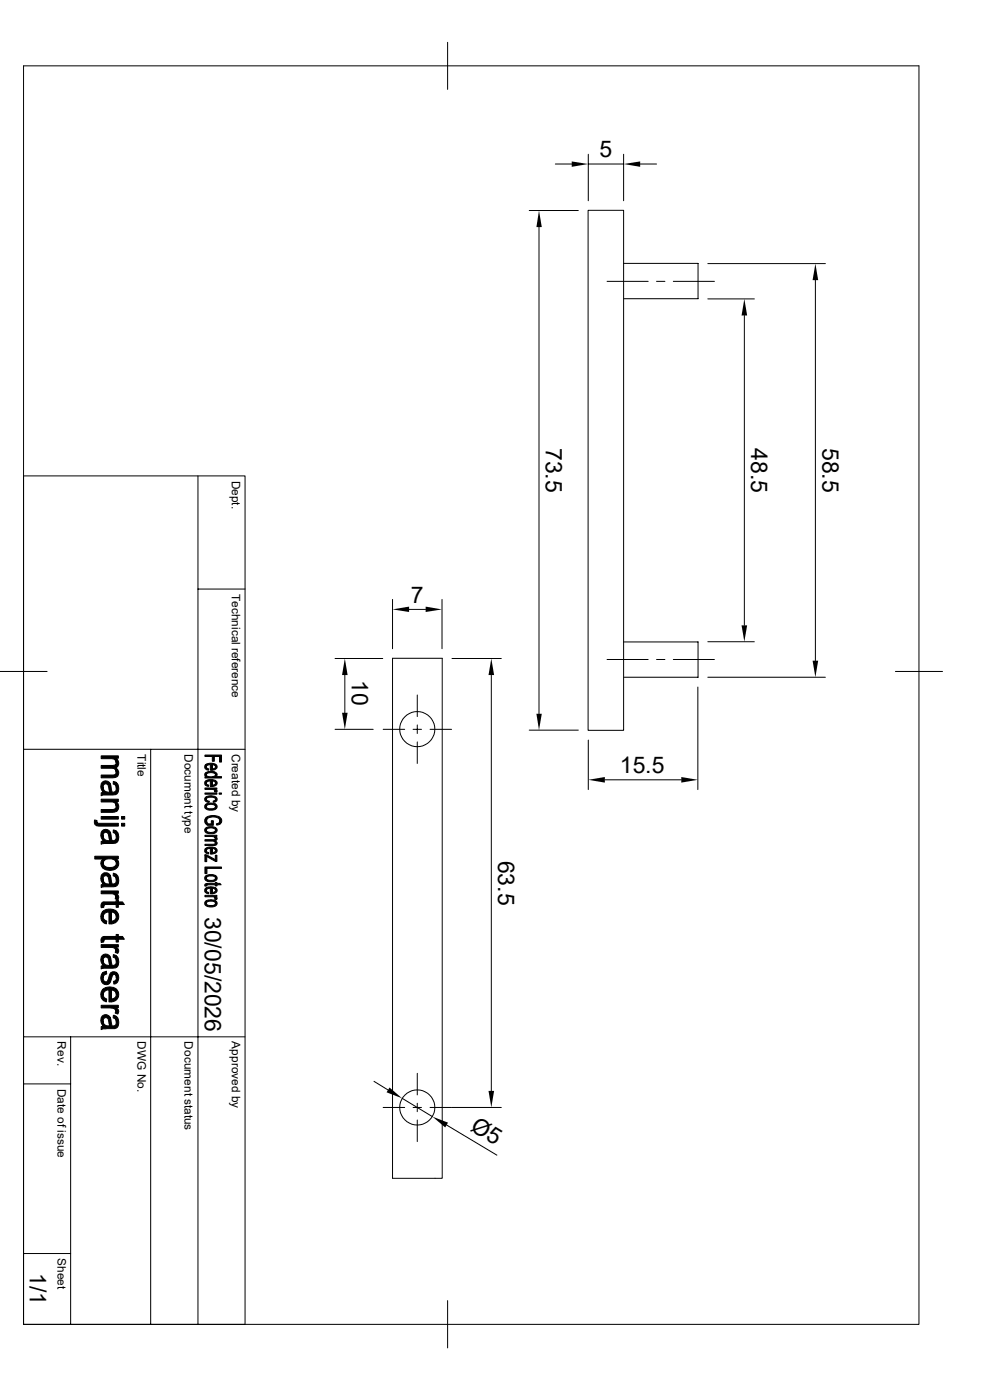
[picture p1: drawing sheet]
<svg xmlns="http://www.w3.org/2000/svg" width="210mm" height="297mm" viewBox="0 0 210 297" stroke-linecap="round" stroke-linejoin="round" font-family="sans-serif">
<g fill="none" stroke="#000" stroke-width=".21">
<path d="M5 14h189.9v267h-189.9zM95 9v10M117.8 34.8h3.5M124.8 32.7v9.9M124.8 34.8h7.5M132.3 32.7v9.9M135.8 34.8h3.5M112.3 44.7h10.4M114.3 48.2v103.2M124.8 44.6h7.5v110.3h-7.5zM128.8 59.7h8.7M132.3 55.9h15.8v7.5h-15.8"/>
<path d="M139.3 59.7h1.8M142.8 59.7h8.8M150.2 55.9h24.9M173 59.4v80.8M150.2 63.4h9.8M157.9 66.9v65.8M5 101h47v180h-47M42 101v180M42 125h10M71.1 139.7h10.1M83.3 139.7h10.5v110.3h-10.5zM83.3 127.2v10.4"/>
<path d="M86.8 129.3h3.5M93.8 127.2v10.4M95.9 139.7h10.4M128.8 139.9h8.7M132.3 136.2h15.8v7.5h-15.8M139.3 139.9h1.8M142.8 139.9h8.8M150.2 136.1h9.8M0 142.5h10M5 159h47M32 159v122M71.1 154.7h8.1"/>
<path d="M73.2 143.2v8M81.3 154.7h4.6M87.6 154.7h1.8M88.5 147.4v4.6M88.5 153.8v1.8M88.5 157.4v4.6M91.2 154.7h4.6M104.2 143.2v88.2M112.3 154.9h10.4M124.8 157v10.5M148 145.8v21.7M150.2 143.7h24.9"/>
<path d="M189.9 142.5h10M128.3 165.4h16.2M5 220h47M15 220v61M5 230h10M79.3 229.4l3 1.8M81.3 235h4.6M85.3 233l6.4 3.9M87.6 235h1.8M88.5 227.7v4.6M88.5 234.1v1.7M88.5 237.6v4.6"/>
<path d="M91.2 235h4.6M94.7 238.7l10.7 6.4M95.9 234.9h10.4M5 265.9h10M95 275.9v10.1"/>
<circle cx="88.5" cy="154.7" r="3.7"/>
<circle cx="88.5" cy="235" r="3.7"/>
</g>
<g fill="#000" stroke="#000" stroke-width=".21">
<path d="M20.1 173.9l.5 .2-.1 1.1a.93 .93 0 0 1-.4-1.3z" fill-rule="evenodd"/>
<path d="M21.9 167v1.1z" fill-rule="evenodd"/>
<path d="M21.9 177.2v1.2z" fill-rule="evenodd"/>
<path d="M21.8 165.9l.6-.2 .9 .4v2l-.2-.9a.63 .63 0 0 0-.4-.8 .63 .63 0 0 0-.8 .3l-.1 1.3a1.48 1.48 0 0 1 0-2.1z" fill-rule="evenodd"/>
<path d="M21.8 176.1l.6-.2 .9 .5v2l-.2-.9a.63 .63 0 0 0-.4-.8 .63 .63 0 0 0-.8 .3l-.1 1.3a1.48 1.48 0 0 1 0-2.2z" fill-rule="evenodd"/>
<path d="M21.5 162.4h2.5l.5-.2 .1 .7 .1 .1-.1 .8-.1-.5-.4-.3h-2.6z" fill-rule="evenodd"/>
<path d="M24.6 160.9v.9z" fill-rule="evenodd"/>
<path d="M24 165.8l.7 .2v1.2v-.1a.8 .8 0 0 0-.7-.8z" fill-rule="evenodd"/>
<path d="M24.6 170.1v.9z" fill-rule="evenodd"/>
<path d="M24 176.1l.7 .2v1.2v-.1a.8 .8 0 0 0-.7-.8z" fill-rule="evenodd"/>
<path d="M21.5 160.4h3.6v.5h-.5v.5l-.4-.3-.5-.1h-2.2z" fill-rule="evenodd"/>
<path d="M21.5 169.5h3.6v.6h-.5v.5l-.3-.3-.4-.2h-2.4z" fill-rule="evenodd"/>
<path d="M20.5 174.3a.54 .54 0 0 0 .8 .4h3.8v.6l-4.4-.1h-.2z" fill-rule="evenodd"/>
<path d="M21.5 173.2h3.6v.6h-3.6z" fill-rule="evenodd"/>
<path d="M24.7 161a1.11 1.11 0 0 1-.1 1.9z" fill-rule="evenodd"/>
<path d="M21.5 164.4h2.2a.65 .65 0 0 0 .9-.6l.1-.8a1.11 1.11 0 0 1 .4 1.3 1.11 1.11 0 0 1-1.1 .7h-2.5z" fill-rule="evenodd"/>
<path d="M21.9 167.4l.5 .5 .9 .2v-1.9l.3 1.1a.56 .56 0 0 0 .6 .8 .56 .56 0 0 0 .5-.8v-1.3a1.62 1.62 0 0 1-.3 2.6l-2.5 .1-.4 .1v-.6l.4-.1z" fill-rule="evenodd"/>
<path d="M21.5 171.7h2.6a.6 .6 0 0 0 .5-.7l.1-.9a1.22 1.22 0 0 1 .4 1.5 1.22 1.22 0 0 1-1.4 .7h-2.2z" fill-rule="evenodd"/>
<path d="M21.9 177.7l.5 .6 .9 .1v-1.9l.3 1.1a.55 .55 0 0 0 .5 .8 .68 .68 0 0 0 .6-.9v-1.2a1.62 1.62 0 0 1-.3 2.6h-2.4l-.5 .2v-.6l.4-.1z" fill-rule="evenodd"/>
<path d="M25.8 173.2h.7v.6h-.7z" fill-rule="evenodd"/>
<path d="M25.8 174.7h.7v.6h-.7z" fill-rule="evenodd"/>
<path d="M43.5 164.1l.3-.2v.9l-.3-.2z" fill-rule="evenodd"/>
<path d="M43.6 162.3l.2-.2v.7l.5 .3-.1 .3a.73 .73 0 0 1-.7-.3 .73 .73 0 0 1 .1-.8z" fill-rule="evenodd"/>
<path d="M43.5 165.8l.3-.2v.7l.5 .3-.1 .2a.72 .72 0 0 1-.7-1z" fill-rule="evenodd"/>
<path d="M43.6 169.2l.2-.2v.8l.6 .2v.2a.69 .69 0 0 1-.8-.2 .69 .69 0 0 1 0-.8z" fill-rule="evenodd"/>
<path d="M43.8 173.4v.8l.3 .5 .7 .1v-.7h.5v1h-1.4l-.2-.2-.3-.5v-.5z" fill-rule="evenodd"/>
<path d="M45.6 177.5l.1 .4z" fill-rule="evenodd"/>
<path d="M43.8 162.1l.6-.2 .9 .1 .4 .1v.6l-.2-.4-.5-.1v1.2h-.4v-1.2l-.6 .1-.2 .4z" fill-rule="evenodd"/>
<path d="M43.8 165.6l.5-.2 1.3 .1 .1 .6-.2-.3-.5-.1v1.1l-.4 .1v-1.2l-.6 .1-.2 .4z" fill-rule="evenodd"/>
<path d="M45.2 170l.5-.4v.5l-.4 .1z" fill-rule="evenodd"/>
<path d="M43.8 170.6l.9-.3 .7 .1 .3 .2v.5a1.24 1.24 0 0 0-1.9 0z" fill-rule="evenodd"/>
<path d="M43.8 175.6l.5-.2 1.2 .1 .2 .1v.5a1.24 1.24 0 0 0-1.9 0z" fill-rule="evenodd"/>
<path d="M43.5 178.1h2.1l.1 .7-.2-.3-.3-.1h-1.7z" fill-rule="evenodd"/>
<path d="M43.8 179.9l.5-.2 1.2 .1 .2 .1v.6l-.2-.4-.5-.1v1.2h-.4v-1.2l-.6 .1-.2 .4z" fill-rule="evenodd"/>
<path d="M43.5 168.2h2.5v.3h-2.5z" fill-rule="evenodd"/>
<path d="M43.5 167.2h2.5v.2h-.4v.4l-.5-.3h-1.6z" fill-rule="evenodd"/>
<path d="M43.5 177.2h2.5v.3h-.4v.2l-.5-.2h-1.6z" fill-rule="evenodd"/>
<path d="M45 162.2v.9h.2l.5-.3v-.7a.68 .68 0 0 1 .3 .9 .68 .68 0 0 1-.8 .4h-.2z" fill-rule="evenodd"/>
<path d="M43.8 163.9l.9-.2a.97 .97 0 0 1 1.3 .8l-.3 .3v-.5a1.29 1.29 0 0 0-1.9 .1z" fill-rule="evenodd"/>
<path d="M45 165.7l.1 .9 .6-.4v-.6a.68 .68 0 0 1 .3 .9 .68 .68 0 0 1-.8 .3h-.2z" fill-rule="evenodd"/>
<path d="M45.6 167.4l.5 .3-.2 .4-.4-.1z" fill-rule="evenodd"/>
<path d="M43.8 169l1.2-.2a.84 .84 0 0 1 1 1l-.3 .3v-.5a1.28 1.28 0 0 0-1.8-.3l-.1 .2z" fill-rule="evenodd"/>
<path d="M43.5 170.8l.3-.2v.5a1.26 1.26 0 0 0 1.7 .3l.2-.2v-.6a.74 .74 0 0 1 .3 .9 .74 .74 0 0 1-.9 .4h-.3a.99 .99 0 0 1-1.4-1z" fill-rule="evenodd"/>
<path d="M43.5 175.8l.3-.2v.5a1.26 1.26 0 0 0 1.7 .3l.2-.3v-.5a.74 .74 0 0 1 .3 .9 .74 .74 0 0 1-.9 .4h-.3a.99 .99 0 0 1-1.4-.8z" fill-rule="evenodd"/>
<path d="M45.7 177.5a.48 .48 0 0 1 .4 .5 .48 .48 0 0 1-.5 .4z" fill-rule="evenodd"/>
<path d="M43.5 179.1h1.9l.3-.2v-.5a.5 .5 0 0 1 .3 .7 .5 .5 0 0 1-.6 .3h-1.9z" fill-rule="evenodd"/>
<path d="M45.9 174.8a.72 .72 0 0 0 .8-.7v.7l-.7 .2z" fill-rule="evenodd"/>
<path d="M46.5 168.2h.5v.3h-.5z" fill-rule="evenodd"/>
<path d="M43.5 160.2h3.5v1.5h-.4v-1.2h-1.1v1h-.5v-1h-1.5z" fill-rule="evenodd"/>
<path d="M43.8 164.5a1.33 1.33 0 0 0 1.9-.2v.5h1.3v.3h-3.5v-.3h.3z" fill-rule="evenodd"/>
<path d="M43.8 173.4l1.1-.4 .9 .1 .8 .2a.9 .9 0 0 1 .1 1.5v-.7a1.58 1.58 0 0 0-2.3-.7l-.4 .3-.2 .5z" fill-rule="evenodd"/>
<path d="M21.8 182.3v-.1v2a1.27 1.27 0 0 1 0-1.9z" fill-rule="evenodd"/>
<path d="M21.9 186.4v1.2z" fill-rule="evenodd"/>
<path d="M21.6 191.5l.4-.2v1.2l-.5 .1-.1-.6z" fill-rule="evenodd"/>
<path d="M21.6 198.9l.4-.2v1.2h-.5l-.1-.6z" fill-rule="evenodd"/>
<path d="M21.8 193.3l.1 1.5 .2 .3 .5 .3v.6a1.58 1.58 0 0 1-.8-2.7z" fill-rule="evenodd"/>
<path d="M21.6 185.5a1.08 1.08 0 0 1 1.7 .2v1.8l-.2-.9a.63 .63 0 0 0-.4-.8 .63 .63 0 0 0-.8 .3l-.1 1.4a1.65 1.65 0 0 1-.2-2z" fill-rule="evenodd"/>
<path d="M24 185.3l.7 .2v1.2v-.1a.8 .8 0 0 0-.7-.8z" fill-rule="evenodd"/>
<path d="M21.9 193.3a2.51 2.51 0 0 1 2.8 0v1.2l-.1-.5-.3-.3-.7-.2v2.5h-.5v-2.5l-.9 .3-.3 .7z" fill-rule="evenodd"/>
<path d="M24.6 182.2l.1 .9z" fill-rule="evenodd"/>
<path d="M20.1 181.7h5v.5h-.5v.6a1.72 1.72 0 0 0-2.7 .1l-.1 1.2v-1.9h-1.7z" fill-rule="evenodd"/>
<path d="M21.5 189h3.6v.5h-.5v.7a.98 .98 0 0 0-1.2-.6h-1.9z" fill-rule="evenodd"/>
<path d="M21.9 183.1a1.59 1.59 0 0 0 2.6 .6l.2-.4v-1a1.41 1.41 0 0 1 .3 1.6 1.41 1.41 0 0 1-1.5 .8l-.9-.1-.8-.5z" fill-rule="evenodd"/>
<path d="M21.9 186.9l.5 .6h.9v-1.8l.3 1.1a.55 .55 0 0 0 .5 .7 .68 .68 0 0 0 .6-.8v-1.2a1.62 1.62 0 0 1-.3 2.6h-2.4l-.5 .2v-.6l.4-.1z" fill-rule="evenodd"/>
<path d="M24.6 189.5l.1 .1a.81 .81 0 0 1 .3 1.3l-.6-.2z" fill-rule="evenodd"/>
<path d="M23.6 193.5v1.9h.4a.95 .95 0 0 0 .7-.9v-1.2a1.55 1.55 0 0 1 .4 1.7 1.55 1.55 0 0 1-1.5 1z" fill-rule="evenodd"/>
<path d="M22 191.3h2.6v-.4h.5v.4h.9l.4 .6h-1.3v.6h-.5v-.6h-2.3l-.2 .1-.1 .2z" fill-rule="evenodd"/>
<path d="M22 198.7h2.6v-.5h.5v.5h.9l.4 .6h-1.3v.6h-.5v-.6h-2.4l-.2 .3z" fill-rule="evenodd"/>
<path d="M43.5 181.4l.3 .3 .1 1.1h-.4z" fill-rule="evenodd"/>
<path d="M43.5 187.6l.4-.1v.5h-.4z" fill-rule="evenodd"/>
<path d="M43.5 180.1l.3-.2v.7l.5 .3-.1 .3a.76 .76 0 0 1-.7-1.1z" fill-rule="evenodd"/>
<path d="M43.5 188.6l.3-.3v.8l.5 .3-.1 .2a.72 .72 0 0 1-.7-1z" fill-rule="evenodd"/>
<path d="M43.5 181.4h.3l1.9 1v.4l-1.9-1.1z" fill-rule="evenodd"/>
<path d="M43.8 185.8l.6-.3 .9 .1 .4 .2v.5a1.27 1.27 0 0 0-1.8-.2l-.1 .2z" fill-rule="evenodd"/>
<path d="M43.8 188.3l.8-.2 .8 .1 .3 .1v.6l-.2-.3-.5-.2v1.2h-.4v-1.2l-.6 .2-.2 .3z" fill-rule="evenodd"/>
<path d="M43.8 191.1l.8-.2 .8 .1 .3 .1v.5a1.24 1.24 0 0 0-1.9 0z" fill-rule="evenodd"/>
<path d="M45.7 181.4h.3v1.4h-.3z" fill-rule="evenodd"/>
<path d="M43.5 189.9h2.5v.3h-.4v.3l-.4-.3h-1.7z" fill-rule="evenodd"/>
<path d="M45 180l.1 .9 .5-.1 .1-.2v-.7a.68 .68 0 0 1 .3 .9 .68 .68 0 0 1-.8 .3l-.2 .1z" fill-rule="evenodd"/>
<path d="M43.5 185.9l.3-.1v.5a1.25 1.25 0 0 0 1.9 0v-.5a.72 .72 0 0 1 .3 .9 .72 .72 0 0 1-.9 .3h-.7a.79 .79 0 0 1-.8-.2 .79 .79 0 0 1-.1-.9z" fill-rule="evenodd"/>
<path d="M45 188.4v1l.7-.3v-.8a.67 .67 0 0 1 .3 .8 .67 .67 0 0 1-.7 .5h-.3z" fill-rule="evenodd"/>
<path d="M45.6 190.2l.5 .3-.2 .3h-.4z" fill-rule="evenodd"/>
<path d="M43.5 191.3l.3-.2v.5a1.26 1.26 0 0 0 1.7 .4l.2-.3v-.6a.7 .7 0 0 1 .3 .9 .7 .7 0 0 1-.8 .4h-.4a1.05 1.05 0 0 1-1.4-.8z" fill-rule="evenodd"/>
<path d="M43.9 187.5l1.8-.1v-.2h.3v.2h.7l.2 .3h-.9v.3h-.3v-.3h-1.8v.1z" fill-rule="evenodd"/>
<path d="M43.5 183.9h3.5v.3h-3.1v1.1h-.4z" fill-rule="evenodd"/>
<path d="M21.9 203.7v1.2z" fill-rule="evenodd"/>
<path d="M21.9 216.6v1.1z" fill-rule="evenodd"/>
<path d="M21.8 206.3l.8-.3v.6a.8 .8 0 0 0-.7 .9z" fill-rule="evenodd"/>
<path d="M21.8 209.8l.1 1.5 .2 .4 .5 .2v.7a1.61 1.61 0 0 1-.8-2.8z" fill-rule="evenodd"/>
<path d="M21.8 202.6l.6-.2 .9 .4v2l-.2-.9a.63 .63 0 0 0-.4-.8 .63 .63 0 0 0-.8 .3l-.1 1.3a1.48 1.48 0 0 1 0-2.1z" fill-rule="evenodd"/>
<path d="M21.7 215.6a1.03 1.03 0 0 1 1.6 .2v1.8l-.2-.8a.63 .63 0 0 0-.4-.8 .63 .63 0 0 0-.8 .3l-.1 1.3a1.56 1.56 0 0 1-.1-2z" fill-rule="evenodd"/>
<path d="M24 202.5l.7 .3v1.2v-.2a.8 .8 0 0 0-.7-.7z" fill-rule="evenodd"/>
<path d="M21.9 209.8a2.33 2.33 0 0 1 2.8 0v1.2l-.3-.7-.8-.3v2.6h-.5v-2.6l-.9 .3-.3 .7z" fill-rule="evenodd"/>
<path d="M24 215.4l.7 .2v1.2l-.2-.6-.5-.3z" fill-rule="evenodd"/>
<path d="M21.7 206.5l.1-.2 .1 1.2a.57 .57 0 0 0 .4 .8 .57 .57 0 0 0 .7-.6 1.4 1.4 0 0 1 1.1-1.5l.6 .1v1.1a.5 .5 0 0 0-.4-.7 .5 .5 0 0 0-.6 .6 1.56 1.56 0 0 1-1.2 1.6 1.51 1.51 0 0 1-.8-2.4z" fill-rule="evenodd"/>
<path d="M21.5 200.4h3.6v.5h-.5v.7a.98 .98 0 0 0-1.2-.6h-1.9z" fill-rule="evenodd"/>
<path d="M21.5 213.3h3.6v.5h-.5v.7a1.07 1.07 0 0 0-1.2-.7h-1.9z" fill-rule="evenodd"/>
<path d="M24.6 200.9l.1 .1a.81 .81 0 0 1 .3 1.3l-.6-.2z" fill-rule="evenodd"/>
<path d="M21.9 204.1l.5 .6 .9 .1v-1.9l.3 1.2a.56 .56 0 0 0 .6 .7 .56 .56 0 0 0 .5-.8v-1.2a1.62 1.62 0 0 1-.3 2.6h-2.4l-.5 .2v-.6l.4-.1z" fill-rule="evenodd"/>
<path d="M24.7 206.3a1.47 1.47 0 0 1-.5 2.5l-.1-.6a.67 .67 0 0 0 .6-.8z" fill-rule="evenodd"/>
<path d="M23.6 210v2l.7-.2 .3-.5 .1-1.5a1.56 1.56 0 0 1 .4 1.8 1.56 1.56 0 0 1-1.5 1z" fill-rule="evenodd"/>
<path d="M24.6 213.8l.5 .4 .1 .3-.2 .6-.6-.2z" fill-rule="evenodd"/>
<path d="M21.9 217l.5 .6h.9v-1.8l.3 1.2a.52 .52 0 0 0 .5 .6 .52 .52 0 0 0 .5-.6l.1-1.4a1.59 1.59 0 0 1-.3 2.6l-2.5 .1-.4 .1v-.6l.4-.1z" fill-rule="evenodd"/>
</g>
<g fill="#000">
<path d="M121.3 34.2l3.5 .6-3.5 .6zM132.3 34.8l3.5-.6v1.2zM114.3 44.7l.6 3.5h-1.1zM173 55.9l.6 3.5h-1.2zM157.9 63.4l.6 3.5h-1.2zM83.3 129.3l3.5-.6v1.1zM90.3 128.7l3.5 .6-3.5 .5zM157.3 132.7h1.2l-.6 3.4zM73.2 139.7l.5 3.5h-1.1zM72.6 151.2h1.1l-.5 3.5zM104.2 139.7l.6 3.5h-1.2zM113.8 151.4h1.1l-.6 3.5z"/>
<path d="M172.4 140.2h1.2l-.6 3.5zM124.8 165.4l3.5-.6v1.2zM144.5 164.8l3.5 .6-3.5 .6zM82.6 230.7l2.7 2.3-3.3-1.3zM91.7 236.9l3.3 1.3-.6 1zM103.6 231.4h1.2l-.6 3.5z"/>
</g>
<g font-size="4.9">
<text x="127.2" y="33.4">5</text>
<text x="115.8" y="95" transform="rotate(90 115.8 95)">73.5</text>
<text x="159.4" y="95.1" transform="rotate(90 159.4 95.1)">48.5</text>
<text x="174.5" y="95" transform="rotate(90 174.5 95)">58.5</text>
<text x="87.2" y="127.9">7</text>
<text x="74.6" y="144.4" transform="rotate(90 74.6 144.4)">10</text>
<text x="131.5" y="164">15.5</text>
<text x="105.7" y="182.6" transform="rotate(90 105.7 182.6)">63.5</text>
<text x="43.5" y="194.5" transform="rotate(90 43.5 194.5)">30/05/2026</text>
<text x="99.6" y="239.8" transform="rotate(31 99.6 239.8)">Ø5</text>
<text x="6.3" y="270" transform="rotate(90 6.3 270)">1/1</text>
</g>
<g font-size="2.5">
<text x="49.2" y="102" transform="rotate(90 49.2 102)">Dept.</text>
<text x="49.2" y="126" transform="rotate(90 49.2 126)">Technical reference</text>
<text x="29.2" y="160" transform="rotate(90 29.2 160)">Title</text>
<text x="39.2" y="160" transform="rotate(90 39.2 160)">Document type</text>
<text x="49.2" y="160" transform="rotate(90 49.2 160)">Created by</text>
<text x="12.2" y="220.9" transform="rotate(90 12.2 220.9)">Rev.</text>
<text x="29.2" y="220.9" transform="rotate(90 29.2 220.9)">DWG No.</text>
<text x="39.2" y="220.9" transform="rotate(90 39.2 220.9)">Document status</text>
<text x="49.2" y="220.9" transform="rotate(90 49.2 220.9)">Approved by</text>
<text x="12.2" y="231" transform="rotate(90 12.2 231)">Date of issue</text>
<text x="12.2" y="266.9" transform="rotate(90 12.2 266.9)">Sheet</text>
</g>
</svg>
